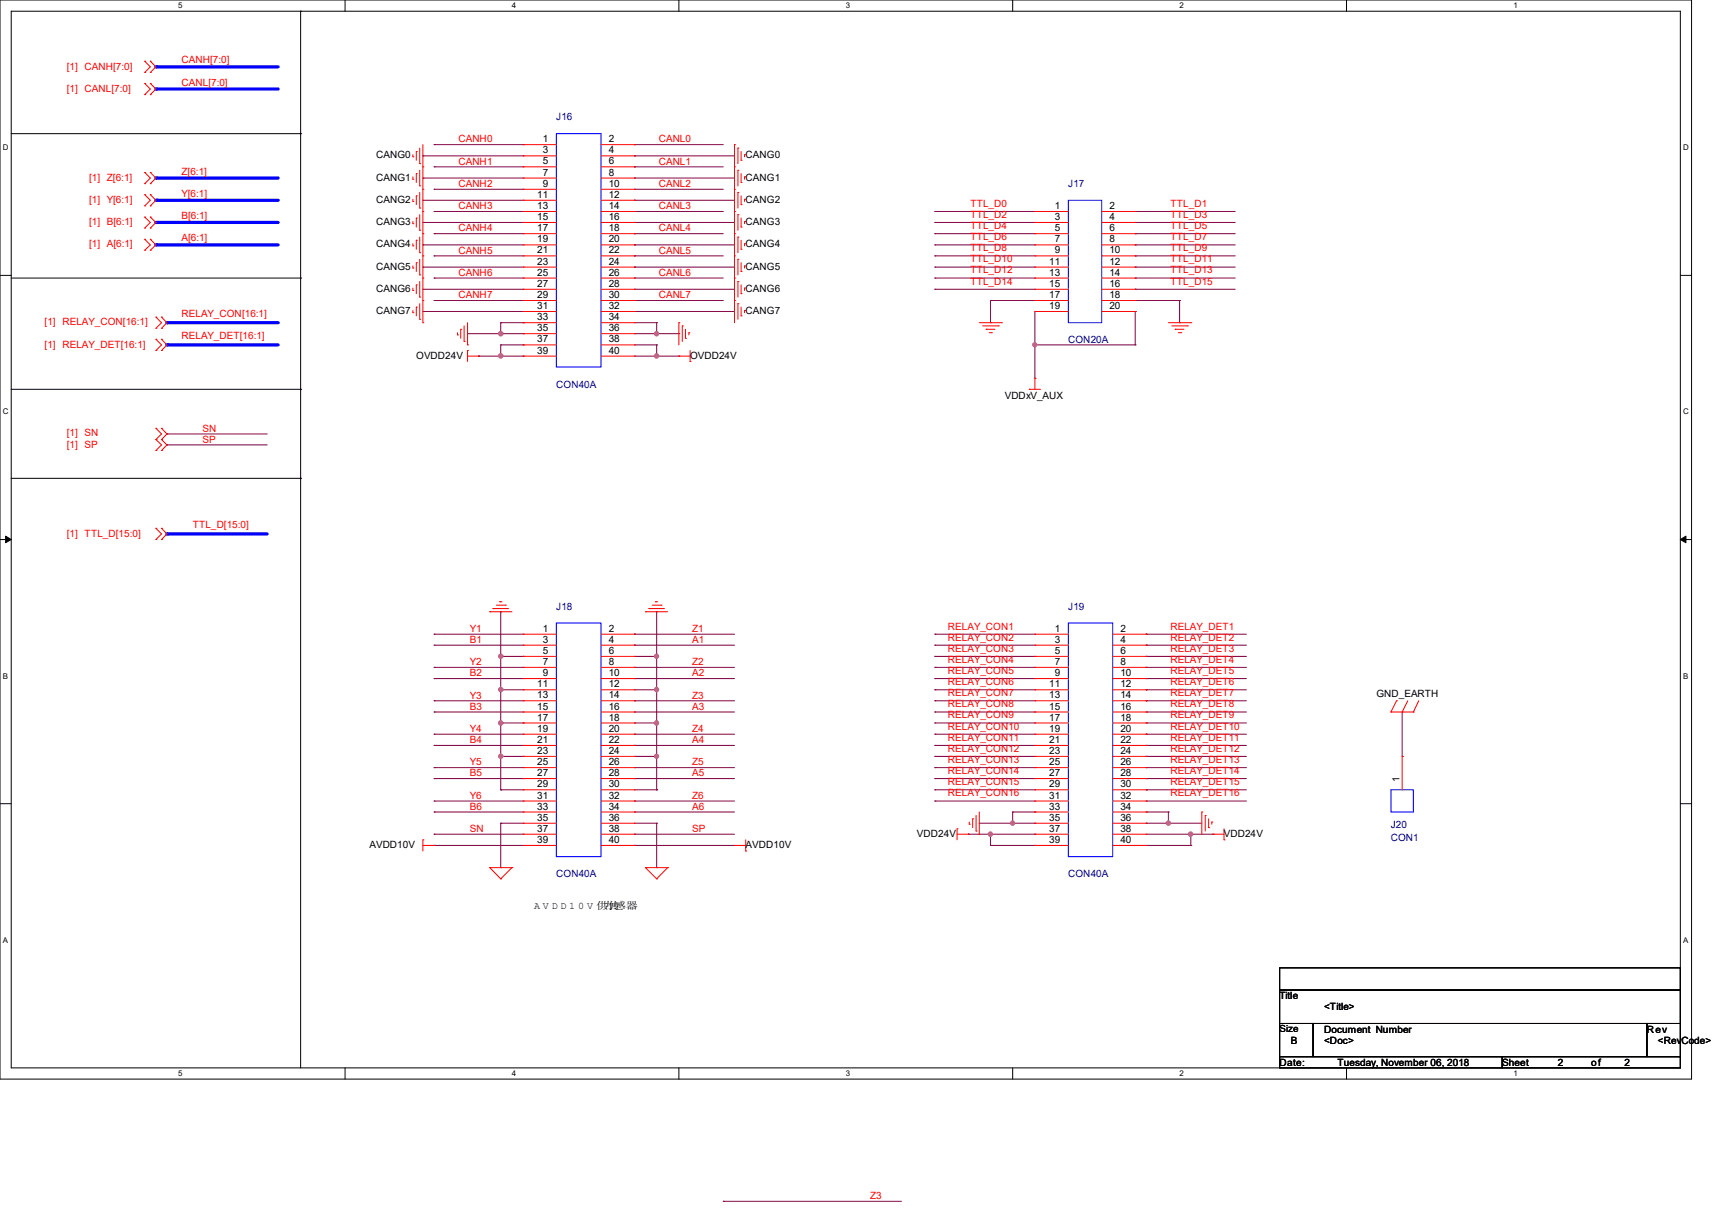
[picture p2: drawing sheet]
<svg xmlns="http://www.w3.org/2000/svg" width="297mm" height="210mm" viewBox="0 0 297 210" stroke-linecap="round" stroke-linejoin="round" font-family="sans-serif">
<path d="M0 0h293.5v187.3h-293.5zM1.9 1.9h289.6v183.4h-289.6z" fill="none" stroke="#000" stroke-width=".17"/>
<g fill="#fff">
<path d="M30.9 .2h.8v1.5h-.8z"/>
<path d="M30.9 185.5h.8v1.6h-.8z"/>
</g>
<path d="M59.9 0v1.9M59.9 185.3v2" fill="none" stroke="#000" stroke-width=".17"/>
<g fill="#fff">
<path d="M88.8 .2h.8v1.5h-.8z"/>
<path d="M88.8 185.5h.8v1.6h-.8z"/>
</g>
<path d="M117.8 0v1.9M117.8 185.3v2" fill="none" stroke="#000" stroke-width=".17"/>
<g fill="#fff">
<path d="M146.7 .2h.8v1.5h-.8z"/>
<path d="M146.7 185.5h.8v1.6h-.8z"/>
</g>
<path d="M175.7 0v1.9M175.7 185.3v2" fill="none" stroke="#000" stroke-width=".17"/>
<g fill="#fff">
<path d="M204.6 .2h.8v1.5h-.8z"/>
<path d="M204.6 185.5h.8v1.6h-.8z"/>
</g>
<path d="M233.6 0v1.9M233.6 185.3v2" fill="none" stroke="#000" stroke-width=".17"/>
<g fill="#fff">
<path d="M262.6 .2h.7v1.5h-.7z"/>
<path d="M262.6 185.5h.7v1.6h-.7z"/>
<path d="M.5 24.8h1v1.6h-1z"/>
<path d="M292 24.8h1v1.6h-1z"/>
<path d="M.5 70.7h1v1.5h-1z"/>
<path d="M292 70.7h1v1.5h-1z"/>
</g>
<path d="M0 47.8h1.9M291.5 47.8h2" fill="none" stroke="#000" stroke-width=".17"/>
<g fill="#fff">
<path d="M.5 116.5h.9v1.6h-.9z"/>
<path d="M292 116.5h.9v1.6h-.9z"/>
</g>
<path d="M0 93.6h1.9M291.5 93.6h2" fill="none" stroke="#000" stroke-width=".17"/>
<path d="M1 93l.9 .6-.9 .6zM291.5 93.6l1-.6v1.2z" fill="#000" stroke="#000" stroke-width=".17"/>
<g fill="#fff">
<path d="M.5 162.4h.9v1.5h-.9z"/>
<path d="M292 162.4h.9v1.5h-.9z"/>
</g>
<path d="M52.2 1.9h.1M52.2 1.9v183.4M1.9 23.2h50.3M52.2 23.2h.1M1.9 48.3h50.3M52.2 48.3h.1M1.9 67.6h50.3M52.2 67.6h.1M1.9 83h50.3M52.2 83h.1M0 139.5h1.9M291.5 139.5h2" fill="none" stroke="#000" stroke-width=".17"/>
<path d="M27.1 11.6h21.2" fill="none" stroke="#00f" stroke-width=".55"/>
<circle cx="27.1" cy="11.6" r=".28" fill="#00f"/>
<path d="M27.1 15.5h21.2" fill="none" stroke="#00f" stroke-width=".55"/>
<circle cx="27.1" cy="15.5" r=".28" fill="#00f"/>
<g fill="none" stroke="#800040" stroke-width=".17">
<path d="M73.4 27.1h.1M73.4 30.9h.1M73.4 34.8h.1M73.4 38.6h.1M73.4 27.1h17.4M73.4 30.9h17.4M73.4 34.8h17.4M73.4 38.6h17.4M75.3 25.1h.1M75.3 29h.1M75.3 32.9h.1M75.3 36.7h.1"/>
<path d="M75.3 25.1h15.5M75.3 29h15.5M75.3 32.9h15.5M75.3 36.7h15.5M110.1 25.1h.1M110.1 29h.1M110.1 32.9h.1M110.1 36.7h.1M110.1 27.1h.1M110.1 30.9h.1M110.1 38.6h.1M110.1 34.8h.1"/>
<path d="M110.1 25.1h15.4M110.1 29h15.4M110.1 32.9h15.4M110.1 36.7h15.4M110.1 27.1h17.3M110.1 30.9h17.3M110.1 34.8h17.3M110.1 38.6h17.3M73.4 42.5h.1M73.4 46.4h.1M73.4 50.2h.1M73.4 54.1h.1"/>
<path d="M73.4 42.5h17.4M73.4 46.4h17.4M73.4 50.2h17.4M73.4 54.1h17.4M75.3 40.6h.1M75.3 44.4h.1M75.3 48.3h.1M75.3 52.2h.1M75.3 40.6h15.5M75.3 44.4h15.5M75.3 48.3h15.5M75.3 52.2h15.5"/>
<path d="M81.1 57.9h9.7M86.9 59.9h.1M86.9 57.9h.1M86.9 56h.1M86.9 56v1.9M86.9 59.9v1.9M86.9 59.9h3.9M86.9 56h3.9M90.8 59.9h.1M90.8 56h.1M90.8 57.9h.1M110.1 40.6h.1"/>
<path d="M110.1 44.4h.1M110.1 48.3h.1M110.1 52.2h.1M110.1 54.1h.1M110.1 50.2h.1M110.1 46.4h.1M110.1 42.5h.1M110.1 40.6h15.4M110.1 44.4h15.4M110.1 48.3h15.4M110.1 52.2h15.4M110.1 42.5h17.3"/>
<path d="M110.1 46.4h17.3M110.1 50.2h17.3M110.1 54.1h17.3M110.1 59.9h3.8M110.1 57.9h7.7M110.1 56h3.8M113.9 59.9h.1M113.9 57.9h.1M113.9 56h.1M113.9 56v1.9M113.9 59.9v1.9M117.8 57.9h.1"/>
<path d="M83 61.8h.1M83 61.8h7.8M90.8 61.8h.1M110.1 61.8h7.7M113.9 61.8h.1M117.8 61.8h.1"/>
</g>
<g fill="#f0f" stroke="#f0f" stroke-width=".17">
<circle cx="86.9" cy="61.8" r=".38"/>
<circle cx="86.9" cy="57.9" r=".38"/>
<circle cx="113.9" cy="61.8" r=".37"/>
<circle cx="113.9" cy="57.9" r=".37"/>
</g>
<path d="M27.1 30.9h21.2" fill="none" stroke="#00f" stroke-width=".55"/>
<circle cx="27.1" cy="30.9" r=".28" fill="#00f"/>
<path d="M27.1 34.8h21.2" fill="none" stroke="#00f" stroke-width=".55"/>
<circle cx="27.1" cy="34.8" r=".28" fill="#00f"/>
<path d="M27.1 38.6h21.2" fill="none" stroke="#00f" stroke-width=".55"/>
<circle cx="27.1" cy="38.6" r=".28" fill="#00f"/>
<path d="M27.1 42.5h21.2" fill="none" stroke="#00f" stroke-width=".55"/>
<circle cx="27.1" cy="42.5" r=".28" fill="#00f"/>
<path d="M29 56h19.3" fill="none" stroke="#00f" stroke-width=".55"/>
<circle cx="29" cy="56" r=".28" fill="#00f"/>
<path d="M29 59.9h19.3" fill="none" stroke="#00f" stroke-width=".55"/>
<circle cx="29" cy="59.9" r=".28" fill="#00f"/>
<g fill="none" stroke="#800040" stroke-width=".17">
<path d="M29 75.3h.1M29 77.2h.1M29 75.3h17.4M29 77.2h17.4M75.3 110.1h.1M75.3 112h.1M75.3 115.8h.1M75.3 117.8h.1M75.3 110.1h15.5M75.3 112h15.5M75.3 115.8h15.5M75.3 117.8h15.5"/>
<path d="M86.9 119.7h.1M86.9 106.2h.1M86.9 106.2v30.9M86.9 113.9h3.9M86.9 119.7h3.9M90.8 113.9h.1M110.1 112h.1M110.1 110.1h.1M110.1 115.8h.1M110.1 117.8h.1M110.1 110.1h17.3M110.1 112h17.3"/>
<path d="M110.1 113.9h3.8M110.1 115.8h17.3M110.1 117.8h17.3M110.1 119.7h3.8M113.9 119.7h.1M113.9 113.9h.1M113.9 106.2h.1M113.9 106.2v30.9M162.2 110.1h.1M162.2 112h.1M162.2 113.9h.1M162.2 115.8h.1"/>
<path d="M162.2 117.8h.1M162.2 119.7h.1M162.2 110.1h17.3M162.2 112h17.3M162.2 113.9h17.3M162.2 115.8h17.3M162.2 117.8h17.3M162.2 119.7h17.3M198.8 110.1h.1M198.8 112h.1M198.8 113.9h.1M198.8 115.8h.1"/>
<path d="M198.8 117.8h.1M198.8 119.7h.1M198.8 110.1h17.4M198.8 112h17.4M198.8 113.9h17.4M198.8 115.8h17.4M198.8 117.8h17.4M198.8 119.7h17.4M75.3 121.6h.1M75.3 123.6h.1M75.3 127.4h.1M75.3 129.4h.1"/>
<path d="M75.3 133.2h.1M75.3 135.1h.1M75.3 139h.1M75.3 121.6h15.5M75.3 123.6h15.5M75.3 127.4h15.5M75.3 129.4h15.5M75.3 133.2h15.5M75.3 135.1h15.5M75.3 139h15.5M86.9 125.5h.1M86.9 131.3h.1"/>
<path d="M86.9 137.1h.1M86.9 125.5h3.9M86.9 131.3h3.9M86.9 137.1h3.9M90.8 125.5h.1M90.8 131.3h.1M110.1 121.6h.1M110.1 123.6h.1M110.1 127.4h.1M110.1 129.4h.1M110.1 133.2h.1M110.1 135.1h.1"/>
<path d="M110.1 139h.1M110.1 121.6h17.3M110.1 123.6h17.3M110.1 127.4h17.3M110.1 129.4h17.3M110.1 125.5h3.8M110.1 133.2h17.3M110.1 135.1h17.3M110.1 139h17.3M110.1 131.3h3.8M110.1 137.1h3.8M113.9 137.1h.1"/>
<path d="M113.9 131.3h.1M113.9 125.5h.1M162.2 121.6h.1M162.2 123.6h.1M162.2 125.5h.1M162.2 127.4h.1M162.2 129.4h.1M162.2 131.3h.1M162.2 133.2h.1M162.2 135.1h.1M162.2 137.1h.1M162.2 139h.1"/>
<path d="M162.2 121.6h17.3M162.2 123.6h17.3M162.2 127.4h17.3M162.2 129.4h17.3M162.2 125.5h17.3M162.2 133.2h17.3M162.2 135.1h17.3M162.2 139h17.3M162.2 131.3h17.3M162.2 137.1h17.3M198.8 121.6h.1M198.8 123.6h.1"/>
<path d="M198.8 125.5h.1M198.8 127.4h.1M198.8 129.4h.1M198.8 131.3h.1M198.8 133.2h.1M198.8 135.1h.1M198.8 137.1h.1M198.8 139h.1M198.8 121.6h17.4M198.8 123.6h17.4M198.8 127.4h17.4M198.8 129.4h17.4"/>
<path d="M198.8 125.5h17.4M198.8 133.2h17.4M198.8 135.1h17.4M198.8 139h17.4M198.8 131.3h17.4M198.8 137.1h17.4M75.3 140.9h.1M75.3 144.8h.1M75.3 146.7h.1M75.3 140.9h15.5M75.3 144.8h15.5M75.3 146.7h15.5"/>
<path d="M86.9 142.9h.1M86.9 150.6h.1M86.9 142.9v7.7M86.9 142.9h3.9M110.1 140.9h.1M110.1 144.8h.1M110.1 146.7h.1M110.1 140.9h17.3M110.1 142.9h3.8M110.1 144.8h17.3M110.1 146.7h17.3M113.9 142.9h.1"/>
<path d="M113.9 150.6h.1M113.9 142.9v7.7M168 144.8h.1M168 144.8h11.5M169.9 142.9h9.6M171.8 146.7h.1M171.8 146.7h7.7M171.8 144.8v1.9M175.7 140.9h.1M175.7 142.9h.1M175.7 140.9h3.8M175.7 140.9v2"/>
<path d="M179.5 146.7h.1M179.5 144.8h.1M179.5 140.9h.1M179.5 142.9h.1M198.8 140.9h.1M198.8 142.9h.1M198.8 140.9h3.9M198.8 142.9h9.7M198.8 144.8h11.6M198.8 146.7h7.8M202.7 140.9h.1M202.7 142.9h.1"/>
<path d="M202.7 140.9v2M206.6 144.8h.1M206.6 146.7h.1M206.6 144.8v1.9M210.4 144.8h.1M125.5 208.5h.1M125.5 208.5h30.9"/>
</g>
<g fill="#f0f" stroke="#f0f" stroke-width=".17">
<circle cx="86.9" cy="113.9" r=".37"/>
<circle cx="86.9" cy="119.7" r=".38"/>
<circle cx="86.9" cy="125.5" r=".38"/>
<circle cx="86.9" cy="131.3" r=".37"/>
<circle cx="113.9" cy="131.3" r=".36"/>
<circle cx="113.9" cy="125.5" r=".37"/>
<circle cx="113.9" cy="113.9" r=".36"/>
<circle cx="113.9" cy="119.7" r=".37"/>
<circle cx="171.8" cy="144.8" r=".37"/>
<circle cx="206.5" cy="144.8" r=".38"/>
<circle cx="175.7" cy="142.9" r=".36"/>
<circle cx="202.7" cy="142.9" r=".37"/>
</g>
<path d="M29 92.7h17.4" fill="none" stroke="#00f" stroke-width=".55"/>
<circle cx="29" cy="92.7" r=".28" fill="#00f"/>
<g fill="none" stroke="#800040" stroke-width=".17">
<path d="M162.2 36.7h.1M162.2 38.6h.1M162.2 36.7h17.3M162.2 38.6h17.3M196.9 36.7h.1M196.9 38.6h.1M196.9 36.7h17.4M196.9 38.6h17.4M162.2 40.6h.1M162.2 42.5h.1M162.2 44.4h.1M162.2 46.4h.1"/>
<path d="M162.2 48.3h.1M162.2 50.2h.1M162.2 40.6h17.3M162.2 42.5h17.3M162.2 44.4h17.3M162.2 46.4h17.3M162.2 48.3h17.3M162.2 50.2h17.3M171.8 56h.1M171.8 52.2h.1M171.8 52.2v3.8M171.8 52.2h7.7"/>
<path d="M179.5 59.9h.1M179.5 54.1v11.6M179.5 59.9h17.4M196.9 40.6h.1M196.9 42.5h.1M196.9 44.4h.1M196.9 46.4h.1M196.9 48.3h.1M196.9 50.2h.1M196.9 59.9h.1M196.9 54.1h.1M196.9 40.6h17.4"/>
<path d="M196.9 42.5h17.4M196.9 44.4h17.4M196.9 46.4h17.4M196.9 48.3h17.4M196.9 50.2h17.4M196.9 52.2h7.7M196.9 54.1v5.8M204.6 56h.1M204.6 52.2h.1M204.6 52.2v3.8M179.5 65.7h.1M243.2 131.3h.1"/>
<path d="M243.2 123.6v7.7"/>
</g>
<g fill="#f0f" stroke="#f0f" stroke-width=".17">
<circle cx="179.5" cy="59.8" r=".36"/>
<circle cx="86.9" cy="61.8" r=".38"/>
<circle cx="86.9" cy="57.9" r=".38"/>
<circle cx="113.9" cy="61.8" r=".37"/>
<circle cx="113.9" cy="57.9" r=".37"/>
<circle cx="86.9" cy="113.9" r=".37"/>
<circle cx="86.9" cy="119.7" r=".38"/>
<circle cx="86.9" cy="125.5" r=".38"/>
<circle cx="86.9" cy="131.3" r=".37"/>
<circle cx="113.9" cy="131.3" r=".36"/>
<circle cx="113.9" cy="125.5" r=".37"/>
<circle cx="113.9" cy="113.9" r=".36"/>
<circle cx="113.9" cy="119.7" r=".37"/>
<circle cx="171.8" cy="144.8" r=".37"/>
<circle cx="206.5" cy="144.8" r=".38"/>
<circle cx="175.7" cy="142.9" r=".36"/>
<circle cx="202.7" cy="142.9" r=".37"/>
</g>
<g fill="none" stroke="#f00" stroke-width=".17">
<path d="M25.1 10.6h.1M25.1 12.6h.1M25.1 14.5h.1M25.1 16.4h.1M25.1 10.6l1 1-1 1M25.1 14.5l1 1-1 .9M26.1 12.6h.1M26.1 10.6h.1M26.1 16.4h.1M26.1 14.5h.1M26.1 10.6l1 1-1 1M26.1 14.5l1 1-1 .9"/>
<path d="M25.1 29.9h.1M25.1 31.9h.1M25.1 33.8h.1M25.1 35.7h.1M25.1 37.7h.1M25.1 39.6h.1M25.1 29.9l1 1-1 1M25.1 33.8l1 1-1 .9M25.1 37.7l1 .9-1 1M26.1 31.9h.1M26.1 29.9h.1M26.1 35.7h.1"/>
<path d="M26.1 33.8h.1M26.1 39.6h.1M26.1 37.7h.1M26.1 29.9l1 1-1 1M26.1 33.8l1 1-1 .9M26.1 37.7l1 .9-1 1M71.6 27.2h.1M71.6 31.1h.1M71.6 35h.1M71.6 38.8h.1M71.6 26.8v.4M71.6 30.7v.4"/>
<path d="M71.6 34.6v.4M71.6 38.4v.4M72.2 26.3h.1M72.2 30.1h.1M72.2 34h.1M72.2 37.8h.1M72.2 26.3v1.5M72.2 30.1v1.6M72.2 34v1.5M72.2 37.8v1.6M72.8 28.4h.1M72.8 32.3h.1"/>
<path d="M72.8 36.1h.1M72.8 40h.1M72.8 25.7v2.7M72.8 29.5v2.8M72.8 33.4v2.7M72.8 37.3v2.7M73.4 29h.1M73.4 32.9h.1M73.4 36.7h.1M73.4 25.1v30.9M90.8 25.1h.1M90.8 27.1h.1"/>
<path d="M90.8 29h.1M90.8 30.9h.1M90.8 32.9h.1M90.8 34.8h.1M90.8 36.7h.1M90.8 38.6h.1M90.8 25.1h5.7M90.8 27.1h5.7M90.8 29h5.7M90.8 30.9h5.7M90.8 32.9h5.7M90.8 34.8h5.7"/>
<path d="M90.8 36.7h5.7M90.8 38.6h5.7M104.3 25.1h5.8M104.3 27.1h5.8M104.3 29h5.8M104.3 30.9h5.8M104.3 32.9h5.8M104.3 34.8h5.8M104.3 36.7h5.8M104.3 38.6h5.8M110.1 25.1h.1M110.1 27.1h.1"/>
<path d="M110.1 29h.1M110.1 30.9h.1M110.1 32.9h.1M110.1 34.8h.1M110.1 36.7h.1M110.1 38.6h.1M127.4 25.1h.1M127.4 29h.1M127.4 32.9h.1M127.4 36.7h.1M127.4 25.1v30.9M128 25.7h.1"/>
<path d="M128 29.5h.1M128 33.4h.1M128 37.3h.1M128 25.7v2.7M128 29.5v2.8M128 33.4v2.7M128 37.3v2.7M128.6 27.8h.1M128.6 31.7h.1M128.6 35.5h.1M128.6 39.4h.1M128.6 26.3v1.5"/>
<path d="M128.6 30.1v1.6M128.6 34v1.5M128.6 37.8v1.6M129.2 26.8h.1M129.2 30.7h.1M129.2 34.6h.1M129.2 38.4h.1M129.2 26.8v.4M129.2 30.7v.4M129.2 34.6v.4M129.2 38.4v.4M179.5 36.7h.1"/>
<path d="M179.5 38.6h.1M179.5 36.7h5.8M179.5 38.6h5.8M191.1 36.7h5.8M191.1 38.6h5.8M196.9 36.7h.1M196.9 38.6h.1M25.1 41.5h.1M25.1 43.4h.1M25.1 41.5l1 1-1 .9M26.1 43.4h.1M26.1 41.5h.1"/>
<path d="M26.1 41.5l1 1-1 .9M27.1 55h.1M27.1 57h.1M27.1 58.9h.1M27.1 55l.9 1-.9 1M27.1 58.9l.9 1-.9 .9M28 57h.1M28 55h.1M28 58.9h.1M28 55l1 1-1 1M28 58.9l1 1-1 .9M71.6 42.7h.1"/>
<path d="M71.6 46.5h.1M71.6 50.4h.1M71.6 54.3h.1M71.6 42.3v.4M71.6 46.1v.4M71.6 50v.4M71.6 53.9v.4M72.2 41.7h.1M72.2 45.6h.1M72.2 49.4h.1M72.2 53.3h.1M72.2 41.7v1.6"/>
<path d="M72.2 45.6v1.5M72.2 49.4v1.6M72.2 53.3v1.5M72.8 43.9h.1M72.8 47.7h.1M72.8 51.6h.1M72.8 55.4h.1M72.8 41.1v2.8M72.8 45v2.7M72.8 48.9v2.7M72.8 52.7v2.7M73.4 40.6h.1"/>
<path d="M73.4 44.4h.1M73.4 48.3h.1M73.4 52.2h.1M73.4 56h.1M79.4 58.1h.1M79.4 57.7v.4M79.9 57.1h.1M79.9 57.1v1.6M80.5 59.3h.1M80.5 56.6v2.7M81.1 59.9h.1M81.1 56v3.9"/>
<path d="M90.8 40.6h.1M90.8 42.5h.1M90.8 44.4h.1M90.8 46.4h.1M90.8 48.3h.1M90.8 50.2h.1M90.8 52.2h.1M90.8 54.1h.1M90.8 56h.1M90.8 57.9h.1M90.8 59.9h.1M90.8 56h5.7"/>
<path d="M90.8 40.6h5.7M90.8 42.5h5.7M90.8 44.4h5.7M90.8 46.4h5.7M90.8 48.3h5.7M90.8 50.2h5.7M90.8 52.2h5.7M90.8 54.1h5.7M90.8 57.9h5.7M90.8 59.9h5.7M104.3 56h5.8M104.3 40.6h5.8"/>
<path d="M104.3 42.5h5.8M104.3 44.4h5.8M104.3 46.4h5.8M104.3 48.3h5.8M104.3 50.2h5.8M104.3 52.2h5.8M104.3 54.1h5.8M104.3 57.9h5.8M104.3 59.9h5.8M110.1 40.6h.1M110.1 42.5h.1M110.1 44.4h.1"/>
<path d="M110.1 46.4h.1M110.1 48.3h.1M110.1 50.2h.1M110.1 52.2h.1M110.1 54.1h.1M110.1 56h.1M110.1 57.9h.1M110.1 59.9h.1M117.8 56h.1M117.8 56v3.9M118.4 56.6h.1M118.4 56.6v2.7"/>
<path d="M118.9 58.7h.1M118.9 57.1v1.6M119.5 57.7h.1M119.5 57.7v.4M127.4 40.6h.1M127.4 44.4h.1M127.4 48.3h.1M127.4 52.2h.1M128 41.1h.1M128 45h.1M128 48.9h.1M128 52.7h.1"/>
<path d="M128 41.1v2.8M128 45v2.7M128 48.9v2.7M128 52.7v2.7M128.6 43.3h.1M128.6 47.1h.1M128.6 51h.1M128.6 54.8h.1M128.6 41.7v1.6M128.6 45.6v1.5M128.6 49.4v1.6M128.6 53.3v1.5"/>
<path d="M129.2 42.3h.1M129.2 46.1h.1M129.2 50h.1M129.2 53.9h.1M129.2 42.3v.4M129.2 46.1v.4M129.2 50v.4M129.2 53.9v.4M169.9 56h3.8M170.5 56.6h2.7M171.1 57.1h.1M171.1 57.1h1.5"/>
<path d="M171.6 57.7h.4M172 57.7h.1M173.2 56.6h.1M173.7 56h.1M179.5 40.6h.1M179.5 42.5h.1M179.5 44.4h.1M179.5 46.4h.1M179.5 48.3h.1M179.5 50.2h.1M179.5 52.2h.1M179.5 54.1h.1"/>
<path d="M179.5 40.6h5.8M179.5 42.5h5.8M179.5 44.4h5.8M179.5 46.4h5.8M179.5 48.3h5.8M179.5 50.2h5.8M179.5 52.2h5.8M179.5 54.1h5.8M191.1 40.6h5.8M191.1 42.5h5.8M191.1 44.4h5.8M191.1 46.4h5.8"/>
<path d="M191.1 48.3h5.8M191.1 50.2h5.8M191.1 52.2h5.8M191.1 54.1h5.8M196.9 40.6h.1M196.9 42.5h.1M196.9 44.4h.1M196.9 46.4h.1M196.9 48.3h.1M196.9 50.2h.1M196.9 52.2h.1M196.9 54.1h.1"/>
<path d="M202.7 56h3.9M203.3 56.6h2.7M203.9 57.1h.1M203.9 57.1h1.5M204.4 57.7h.5M204.9 57.7h.1M206 56.6h.1M206.6 56h.1M27.1 60.8h.1M27.1 74.3h.1M27.1 76.3h.1M27.1 78.2h.1"/>
<path d="M27.1 74.3l.9 1-.9 1M27.1 76.3l.9 .9-.9 1M28 60.8h.1M28 76.3h.1M28 74.3h.1M28 78.2h.1M28 74.3l1 1-1 1M28 76.3l1 .9-1 1M81.1 60.8h.1M81.1 60.8v1.9M81.1 61.8h1.9M83 61.8h.1"/>
<path d="M90.8 61.8h.1M90.8 61.8h5.7M104.3 61.8h5.8M110.1 61.8h.1M117.8 61.8h.1M117.8 61.8h1.9M119.7 62.7h.1M119.7 60.8v1.9M178.6 67.6h.1M178.6 67.6h1.9M179.5 65.7h.1M179.5 65.7v1.9"/>
<path d="M27.1 91.7h.1M27.1 93.6h.1M27.1 91.7l.9 1-.9 .9M28 93.6h.1M28 91.7h.1M28 91.7l1 1-1 .9M85 106.2h.1M85 106.2h3.8M85.5 105.6h.1M85.5 105.6h2.7M86.1 105h1.6M86.7 104.4h.1"/>
<path d="M86.7 104.4h.4M87.7 105h.1M90.8 110.1h.1M90.8 112h.1M90.8 113.9h.1M90.8 115.8h.1M90.8 117.8h.1M90.8 119.7h.1M90.8 110.1h5.7M90.8 112h5.7M90.8 113.9h5.7M90.8 115.8h5.7"/>
<path d="M90.8 117.8h5.7M90.8 119.7h5.7M104.3 110.1h5.8M104.3 112h5.8M104.3 113.9h5.8M104.3 115.8h5.8M104.3 117.8h5.8M104.3 119.7h5.8M110.1 110.1h.1M110.1 112h.1M110.1 113.9h.1M110.1 115.8h.1"/>
<path d="M110.1 117.8h.1M110.1 119.7h.1M112 106.2h.1M112 106.2h3.8M112.6 105.6h.1M112.6 105.6h2.7M113.2 105h1.5M113.7 104.4h.1M113.7 104.4h.4M114.7 105h.1M179.5 110.1h.1M179.5 112h.1"/>
<path d="M179.5 113.9h.1M179.5 115.8h.1M179.5 117.8h.1M179.5 119.7h.1M179.5 110.1h5.8M179.5 112h5.8M179.5 113.9h5.8M179.5 115.8h5.8M179.5 117.8h5.8M179.5 119.7h5.8M193 110.1h5.8M193 112h5.8"/>
<path d="M193 113.9h5.8M193 115.8h5.8M193 117.8h5.8M193 119.7h5.8M198.8 110.1h.1M198.8 112h.1M198.8 113.9h.1M198.8 115.8h.1M198.8 117.8h.1M198.8 119.7h.1M90.8 121.6h.1M90.8 123.6h.1"/>
<path d="M90.8 125.5h.1M90.8 127.4h.1M90.8 129.4h.1M90.8 131.3h.1M90.8 133.2h.1M90.8 135.1h.1M90.8 137.1h.1M90.8 139h.1M90.8 123.6h5.7M90.8 121.6h5.7M90.8 125.5h5.7M90.8 127.4h5.7"/>
<path d="M90.8 129.4h5.7M90.8 131.3h5.7M90.8 133.2h5.7M90.8 135.1h5.7M90.8 137.1h5.7M90.8 139h5.7M104.3 123.6h5.8M104.3 121.6h5.8M104.3 125.5h5.8M104.3 127.4h5.8M104.3 129.4h5.8M104.3 131.3h5.8"/>
<path d="M104.3 133.2h5.8M104.3 135.1h5.8M104.3 137.1h5.8M104.3 139h5.8M110.1 121.6h.1M110.1 123.6h.1M110.1 125.5h.1M110.1 127.4h.1M110.1 129.4h.1M110.1 131.3h.1M110.1 133.2h.1M110.1 135.1h.1"/>
<path d="M110.1 137.1h.1M110.1 139h.1M179.5 121.6h.1M179.5 123.6h.1M179.5 125.5h.1M179.5 127.4h.1M179.5 129.4h.1M179.5 131.3h.1M179.5 133.2h.1M179.5 135.1h.1M179.5 137.1h.1M179.5 139h.1"/>
<path d="M179.5 123.6h5.8M179.5 121.6h5.8M179.5 125.5h5.8M179.5 127.4h5.8M179.5 129.4h5.8M179.5 131.3h5.8M179.5 133.2h5.8M179.5 135.1h5.8M179.5 137.1h5.8M179.5 139h5.8M193 123.6h5.8M193 121.6h5.8"/>
<path d="M193 125.5h5.8M193 127.4h5.8M193 129.4h5.8M193 131.3h5.8M193 133.2h5.8M193 135.1h5.8M193 137.1h5.8M193 139h5.8M198.8 121.6h.1M198.8 123.6h.1M198.8 125.5h.1M198.8 127.4h.1"/>
<path d="M198.8 129.4h.1M198.8 131.3h.1M198.8 133.2h.1M198.8 135.1h.1M198.8 137.1h.1M198.8 139h.1M241.3 123.6h.1M241.3 123.6h3.9M242.3 121.6h.1M242.3 121.6l-1 2M243.2 123.6h.1M243.2 131.3h.1"/>
<path d="M243.2 131.3v5.8M244.2 121.6l-1 2M245.2 123.6h.1M246.1 121.6l-.9 2M73.4 145.8h.1M73.4 145.8v1.9M73.4 146.7h1.9M75.3 146.7h.1M85 150.6h.1M85 150.6h3.8M85 150.6l1.9 1.9M86.9 152.5h.1"/>
<path d="M88.8 150.6h.1M88.8 150.6l-1.9 1.9M90.8 140.9h.1M90.8 142.9h.1M90.8 144.8h.1M90.8 146.7h.1M90.8 146.7h5.7M90.8 144.8h5.7M90.8 140.9h5.7M90.8 142.9h5.7M104.3 146.7h5.8M104.3 144.8h5.8"/>
<path d="M104.3 140.9h5.8M104.3 142.9h5.8M110.1 140.9h.1M110.1 142.9h.1M110.1 144.8h.1M110.1 146.7h.1M112 150.6h.1M112 150.6h3.8M112 150.6l1.9 1.9M113.9 152.5h.1M115.8 150.6h.1M115.8 150.6l-1.9 1.9"/>
<path d="M127.4 146.7h.1M127.4 146.7h2M129.4 147.7h.1M129.4 145.8v1.9M166 143.8h.1M166 144.8h2M166 143.8v2M168 144.8h.1M168.1 143h.1M168.1 142.7v.3M168.7 142.1h.1M168.7 142.1v1.5"/>
<path d="M169.3 144.2h.1M169.3 141.5v2.7M169.9 144.8h.1M169.9 140.9v3.9M179.5 140.9h.1M179.5 142.9h.1M179.5 144.8h.1M179.5 146.7h.1M179.5 146.7h5.8M179.5 144.8h5.8M179.5 140.9h5.8M179.5 142.9h5.8"/>
<path d="M193 146.7h5.8M193 144.8h5.8M193 140.9h5.8M193 142.9h5.8M198.8 140.9h.1M198.8 142.9h.1M198.8 144.8h.1M198.8 146.7h.1M208.5 140.9h.1M208.5 140.9v3.9M209.1 141.5h.1M209.1 141.5v2.7"/>
<path d="M209.7 143.6h.1M209.7 142.1v1.5M210.2 142.7h.1M210.2 142.7v.3M210.4 144.8h.1M210.4 144.8h1.9M212.3 145.8h.1M212.3 143.8v2"/>
</g>
<path d="M222 168h69.5v3.8h-69.5zM222 171.8h69.5v5.8h-69.5zM222 177.6h5.8v5.8h-5.8zM227.8 177.6h57.9v5.8h-57.9zM285.7 177.6h5.8v5.8h-5.8zM222 183.4h38.6v1.9h-38.6zM260.6 183.4h30.9v1.9h-30.9z" fill="none" stroke="#000" stroke-width=".17"/>
<path d="M96.5 23.2h7.8v40.5h-7.8zM185.3 34.8h5.8v21.2h-5.8zM96.5 108.1h7.8v40.6h-7.8zM185.3 108.1h7.7v40.6h-7.7zM241.3 137.1h3.9v3.8h-3.9z" fill="none" stroke="#00f" stroke-width=".17"/>
<g font-size="1.7" fill="#f00">
<text x="31.5" y="11">CANH[7:0]</text>
<text x="11.6" y="12.1">[1] CANH[7:0]</text>
<text x="11.6" y="15.9">[1] CANL[7:0]</text>
<text x="31.5" y="14.9">CANL[7:0]</text>
<text x="79.5" y="24.7">CANH0</text>
<text x="79.5" y="28.6">CANH1</text>
<text x="114.3" y="24.7">CANL0</text>
<text x="114.3" y="28.6">CANL1</text>
<text x="15.5" y="31.4">[1] Z[6:1]</text>
<text x="15.5" y="35.2">[1] Y[6:1]</text>
<text x="31.5" y="30.3">Z[6:1]</text>
<text x="31.5" y="34.2">Y[6:1]</text>
<text x="79.5" y="32.5">CANH2</text>
<text x="114.3" y="32.5">CANL2</text>
<text x="168.3" y="35.9">TTL_D0</text>
<text x="203.1" y="35.9">TTL_D1</text>
<text x="15.5" y="39.1">[1] B[6:1]</text>
<text x="31.5" y="38">B[6:1]</text>
<text x="31.5" y="41.9">A[6:1]</text>
<text x="79.5" y="36.3">CANH3</text>
<text x="79.5" y="40.2">CANH4</text>
<text x="114.3" y="36.3">CANL3</text>
<text x="114.3" y="40.2">CANL4</text>
<text x="168.3" y="37.8">TTL_D2</text>
<text x="168.3" y="39.8">TTL_D4</text>
<text x="168.3" y="41.7">TTL_D6</text>
<text x="203.1" y="37.8">TTL_D3</text>
<text x="203.1" y="39.8">TTL_D5</text>
<text x="203.1" y="41.7">TTL_D7</text>
<text x="15.5" y="42.9">[1] A[6:1]</text>
<text x="79.5" y="44">CANH5</text>
<text x="79.5" y="47.9">CANH6</text>
<text x="114.3" y="44">CANL5</text>
<text x="114.3" y="47.9">CANL6</text>
<text x="168.3" y="43.6">TTL_D8</text>
<text x="168.3" y="45.6">TTL_D10</text>
<text x="168.3" y="47.5">TTL_D12</text>
<text x="203.1" y="43.6">TTL_D9</text>
<text x="203.1" y="45.6">TTL_D11</text>
<text x="203.1" y="47.5">TTL_D13</text>
<text x="79.5" y="51.8">CANH7</text>
<text x="114.3" y="51.8">CANL7</text>
<text x="168.3" y="49.4">TTL_D14</text>
<text x="203.1" y="49.4">TTL_D15</text>
<text x="7.7" y="56.4">[1] RELAY_CON[16:1]</text>
<text x="31.5" y="55">RELAY_CON[16:1]</text>
<text x="31.5" y="58.8">RELAY_DET[16:1]</text>
<text x="7.7" y="60.3">[1] RELAY_DET[16:1]</text>
<text x="11.6" y="75.7">[1] SN</text>
<text x="11.6" y="77.7">[1] SP</text>
<text x="35.1" y="74.9">SN</text>
<text x="35.1" y="76.8">SP</text>
<text x="11.6" y="93.1">[1] TTL_D[15:0]</text>
<text x="33.4" y="91.7">TTL_D[15:0]</text>
<text x="81.5" y="109.7">Y1</text>
<text x="81.5" y="111.6">B1</text>
<text x="120.1" y="111.6">A1</text>
<text x="120.1" y="109.7">Z1</text>
<text x="164.4" y="109.3">RELAY_CON1</text>
<text x="164.4" y="111.2">RELAY_CON2</text>
<text x="164.4" y="113.1">RELAY_CON3</text>
<text x="203.1" y="109.3">RELAY_DET1</text>
<text x="203.1" y="111.2">RELAY_DET2</text>
<text x="203.1" y="113.1">RELAY_DET3</text>
<text x="81.5" y="115.4">Y2</text>
<text x="81.5" y="117.4">B2</text>
<text x="120.1" y="115.4">Z2</text>
<text x="120.1" y="117.4">A2</text>
<text x="164.4" y="115">RELAY_CON4</text>
<text x="164.4" y="117">RELAY_CON5</text>
<text x="164.4" y="118.9">RELAY_CON6</text>
<text x="203.1" y="115">RELAY_DET4</text>
<text x="203.1" y="117">RELAY_DET5</text>
<text x="203.1" y="118.9">RELAY_DET6</text>
<text x="81.5" y="121.2">Y3</text>
<text x="81.5" y="123.2">B3</text>
<text x="120.1" y="121.2">Z3</text>
<text x="120.1" y="123.2">A3</text>
<text x="164.4" y="120.8">RELAY_CON7</text>
<text x="164.4" y="122.8">RELAY_CON8</text>
<text x="164.4" y="124.7">RELAY_CON9</text>
<text x="203.1" y="120.8">RELAY_DET7</text>
<text x="203.1" y="122.8">RELAY_DET8</text>
<text x="203.1" y="124.7">RELAY_DET9</text>
<text x="81.5" y="127">Y4</text>
<text x="81.5" y="129">B4</text>
<text x="120.1" y="127">Z4</text>
<text x="120.1" y="129">A4</text>
<text x="164.4" y="126.6">RELAY_CON10</text>
<text x="164.4" y="128.6">RELAY_CON11</text>
<text x="164.4" y="130.5">RELAY_CON12</text>
<text x="203.1" y="126.6">RELAY_DET10</text>
<text x="203.1" y="128.6">RELAY_DET11</text>
<text x="203.1" y="130.5">RELAY_DET12</text>
<text x="81.5" y="132.8">Y5</text>
<text x="81.5" y="134.7">B5</text>
<text x="120.1" y="132.8">Z5</text>
<text x="120.1" y="134.7">A5</text>
<text x="164.4" y="132.4">RELAY_CON13</text>
<text x="164.4" y="134.3">RELAY_CON14</text>
<text x="164.4" y="136.3">RELAY_CON15</text>
<text x="203.1" y="132.4">RELAY_DET13</text>
<text x="203.1" y="134.3">RELAY_DET14</text>
<text x="203.1" y="136.3">RELAY_DET15</text>
<text x="81.5" y="138.6">Y6</text>
<text x="81.5" y="140.5">B6</text>
<text x="120.1" y="138.6">Z6</text>
<text x="120.1" y="140.5">A6</text>
<text x="164.4" y="138.2">RELAY_CON16</text>
<text x="203.1" y="138.2">RELAY_DET16</text>
<text x="81.5" y="144.4">SN</text>
<text x="120.1" y="144.4">SP</text>
<text x="150.9" y="208.1">Z3</text>
</g>
<g font-size="1.7" fill="#000080">
<text x="96.5" y="20.9">J16</text>
<text x="185.3" y="32.5">J17</text>
<text x="185.3" y="59.5">CON20A</text>
<text x="96.5" y="67.3">CON40A</text>
<text x="96.5" y="105.9">J18</text>
<text x="185.3" y="105.9">J19</text>
<text x="241.3" y="143.7">J20</text>
<text x="241.3" y="146">CON1</text>
<text x="96.5" y="152.2">CON40A</text>
<text x="185.3" y="152.2">CON40A</text>
</g>
<g font-size="1.7">
<text x="65.3" y="27.5">CANG0</text>
<text x="94.2" y="24.7">1</text>
<text x="94.2" y="26.6">3</text>
<text x="94.2" y="28.5">5</text>
<text x="105.6" y="24.7">2</text>
<text x="105.6" y="26.6">4</text>
<text x="105.6" y="28.5">6</text>
<text x="129.4" y="27.5">CANG0</text>
<text x="65.3" y="31.4">CANG1</text>
<text x="65.3" y="35.2">CANG2</text>
<text x="93.2" y="34.3">11</text>
<text x="94.2" y="30.5">7</text>
<text x="94.2" y="32.4">9</text>
<text x="105.6" y="30.5">8</text>
<text x="105.6" y="32.4">10</text>
<text x="105.6" y="34.3">12</text>
<text x="129.4" y="31.4">CANG1</text>
<text x="129.4" y="35.2">CANG2</text>
<text x="65.3" y="39.1">CANG3</text>
<text x="93.2" y="36.3">13</text>
<text x="93.2" y="38.2">15</text>
<text x="93.2" y="40.1">17</text>
<text x="105.6" y="36.3">14</text>
<text x="105.6" y="38.2">16</text>
<text x="105.6" y="40.1">18</text>
<text x="129.4" y="39.1">CANG3</text>
<text x="183" y="36.3">1</text>
<text x="183" y="38.2">3</text>
<text x="183" y="40.1">5</text>
<text x="192.5" y="36.3">2</text>
<text x="192.5" y="38.2">4</text>
<text x="192.5" y="40.1">6</text>
<text x="65.3" y="42.9">CANG4</text>
<text x="65.3" y="46.8">CANG5</text>
<text x="93.2" y="42.1">19</text>
<text x="93.2" y="44">21</text>
<text x="93.2" y="45.9">23</text>
<text x="93.2" y="47.8">25</text>
<text x="105.6" y="42.1">20</text>
<text x="105.6" y="44">22</text>
<text x="105.6" y="45.9">24</text>
<text x="105.6" y="47.8">26</text>
<text x="129.4" y="42.9">CANG4</text>
<text x="129.4" y="46.8">CANG5</text>
<text x="182" y="45.9">11</text>
<text x="182" y="47.8">13</text>
<text x="183" y="42.1">7</text>
<text x="183" y="44">9</text>
<text x="192.5" y="42.1">8</text>
<text x="192.5" y="44">10</text>
<text x="192.5" y="45.9">12</text>
<text x="192.5" y="47.8">14</text>
<text x="65.3" y="50.7">CANG6</text>
<text x="93.2" y="49.8">27</text>
<text x="93.2" y="51.7">29</text>
<text x="93.2" y="53.6">31</text>
<text x="105.6" y="49.8">28</text>
<text x="105.6" y="51.7">30</text>
<text x="105.6" y="53.6">32</text>
<text x="129.4" y="50.7">CANG6</text>
<text x="182" y="49.8">15</text>
<text x="182" y="51.7">17</text>
<text x="182" y="53.6">19</text>
<text x="192.5" y="49.8">16</text>
<text x="192.5" y="51.7">18</text>
<text x="192.5" y="53.6">20</text>
<text x="65.3" y="54.5">CANG7</text>
<text x="93.2" y="55.6">33</text>
<text x="93.2" y="57.5">35</text>
<text x="93.2" y="59.4">37</text>
<text x="105.6" y="55.6">34</text>
<text x="105.6" y="57.5">36</text>
<text x="105.6" y="59.4">38</text>
<text x="129.4" y="54.5">CANG7</text>
<text x="72.2" y="62.2">OVDD24V</text>
<text x="93.2" y="61.4">39</text>
<text x="105.6" y="61.4">40</text>
<text x="119.7" y="62.2">OVDD24V</text>
<text x="174.3" y="69.2">VDDxV_AUX</text>
<text x="94.2" y="109.6">1</text>
<text x="94.2" y="111.5">3</text>
<text x="94.2" y="113.5">5</text>
<text x="105.6" y="109.6">2</text>
<text x="105.6" y="111.5">4</text>
<text x="105.6" y="113.5">6</text>
<text x="183" y="109.6">1</text>
<text x="183" y="111.5">3</text>
<text x="183" y="113.5">5</text>
<text x="194.4" y="109.6">2</text>
<text x="194.4" y="111.5">4</text>
<text x="194.4" y="113.5">6</text>
<text x="93.2" y="119.3">11</text>
<text x="94.2" y="115.4">7</text>
<text x="94.2" y="117.3">9</text>
<text x="105.6" y="115.4">8</text>
<text x="105.6" y="117.3">10</text>
<text x="105.6" y="119.3">12</text>
<text x="182" y="119.3">11</text>
<text x="183" y="115.4">7</text>
<text x="183" y="117.3">9</text>
<text x="194.4" y="115.4">8</text>
<text x="194.4" y="117.3">10</text>
<text x="194.4" y="119.3">12</text>
<text x="93.2" y="121.2">13</text>
<text x="93.2" y="123.1">15</text>
<text x="93.2" y="125.1">17</text>
<text x="105.6" y="121.2">14</text>
<text x="105.6" y="123.1">16</text>
<text x="105.6" y="125.1">18</text>
<text x="182" y="121.2">13</text>
<text x="182" y="123.1">15</text>
<text x="182" y="125.1">17</text>
<text x="194.4" y="121.2">14</text>
<text x="194.4" y="123.1">16</text>
<text x="194.4" y="125.1">18</text>
<text x="238.8" y="120.9">GND_EARTH</text>
<text x="93.2" y="127">19</text>
<text x="93.2" y="128.9">21</text>
<text x="93.2" y="130.9">23</text>
<text x="105.6" y="127">20</text>
<text x="105.6" y="128.9">22</text>
<text x="105.6" y="130.9">24</text>
<text x="182" y="127">19</text>
<text x="182" y="128.9">21</text>
<text x="182" y="130.9">23</text>
<text x="194.4" y="127">20</text>
<text x="194.4" y="128.9">22</text>
<text x="194.4" y="130.9">24</text>
<text x="93.2" y="132.8">25</text>
<text x="93.2" y="134.7">27</text>
<text x="93.2" y="136.7">29</text>
<text x="105.6" y="132.8">26</text>
<text x="105.6" y="134.7">28</text>
<text x="105.6" y="136.7">30</text>
<text x="182" y="132.8">25</text>
<text x="182" y="134.7">27</text>
<text x="182" y="136.7">29</text>
<text x="194.4" y="132.8">26</text>
<text x="194.4" y="134.7">28</text>
<text x="194.4" y="136.7">30</text>
<text x="242.8" y="135.7" transform="rotate(-90 242.8 135.7)">1</text>
<text x="93.2" y="138.6">31</text>
<text x="93.2" y="140.5">33</text>
<text x="93.2" y="142.5">35</text>
<text x="105.6" y="138.6">32</text>
<text x="105.6" y="140.5">34</text>
<text x="105.6" y="142.5">36</text>
<text x="182" y="138.6">31</text>
<text x="182" y="140.5">33</text>
<text x="182" y="142.5">35</text>
<text x="194.4" y="138.6">32</text>
<text x="194.4" y="140.5">34</text>
<text x="194.4" y="142.5">36</text>
<text x="64.1" y="147.2">AVDD10V</text>
<text x="93.2" y="144.4">37</text>
<text x="93.2" y="146.3">39</text>
<text x="105.6" y="144.4">38</text>
<text x="105.6" y="146.3">40</text>
<text x="129.4" y="147.2">AVDD10V</text>
<text x="159.1" y="145.2">VDD24V</text>
<text x="182" y="144.4">37</text>
<text x="182" y="146.3">39</text>
<text x="194.4" y="144.4">38</text>
<text x="194.4" y="146.3">40</text>
<text x="212.3" y="145.2">VDD24V</text>
<text x="92.7" y="157.8">A V D D 1 0 V 供传</text>
<text x="104.4" y="157.8">力感器</text>
<text x="222" y="173.4">Title</text>
<text x="222" y="179.2">Size</text>
<text x="229.7" y="175.3">&lt;Title&gt;</text>
<text x="229.7" y="179.2">Document Number</text>
<text x="285.7" y="179.2">Rev</text>
<text x="222" y="185">Date:</text>
<text x="223.9" y="181.1">B</text>
<text x="229.7" y="181.1">&lt;Doc&gt;</text>
<text x="232.1" y="185">Tuesday, November 06, 2018</text>
<text x="260.6" y="185">Sheet</text>
<text x="270.2" y="185">2</text>
<text x="276.1" y="185">of</text>
<text x="281.8" y="185">2</text>
<text x="287.6" y="181.1">&lt;RevCode&gt;</text>
</g>
<g font-size="1.4">
<text x="30.9" y="1.4">5</text>
<text x="88.8" y="1.4">4</text>
<text x="146.7" y="1.4">3</text>
<text x="204.6" y="1.4">2</text>
<text x="262.6" y="1.4">1</text>
<text x=".5" y="26.1">D</text>
<text x="292" y="26.1">D</text>
<text x=".5" y="71.9">C</text>
<text x="292" y="71.9">C</text>
<text x=".5" y="117.8">B</text>
<text x="292" y="117.8">B</text>
<text x=".5" y="163.6">A</text>
<text x="292" y="163.6">A</text>
<text x="30.9" y="186.8">5</text>
<text x="88.8" y="186.8">4</text>
<text x="146.7" y="186.8">3</text>
<text x="204.6" y="186.8">2</text>
<text x="262.6" y="186.8">1</text>
</g>
</svg>
